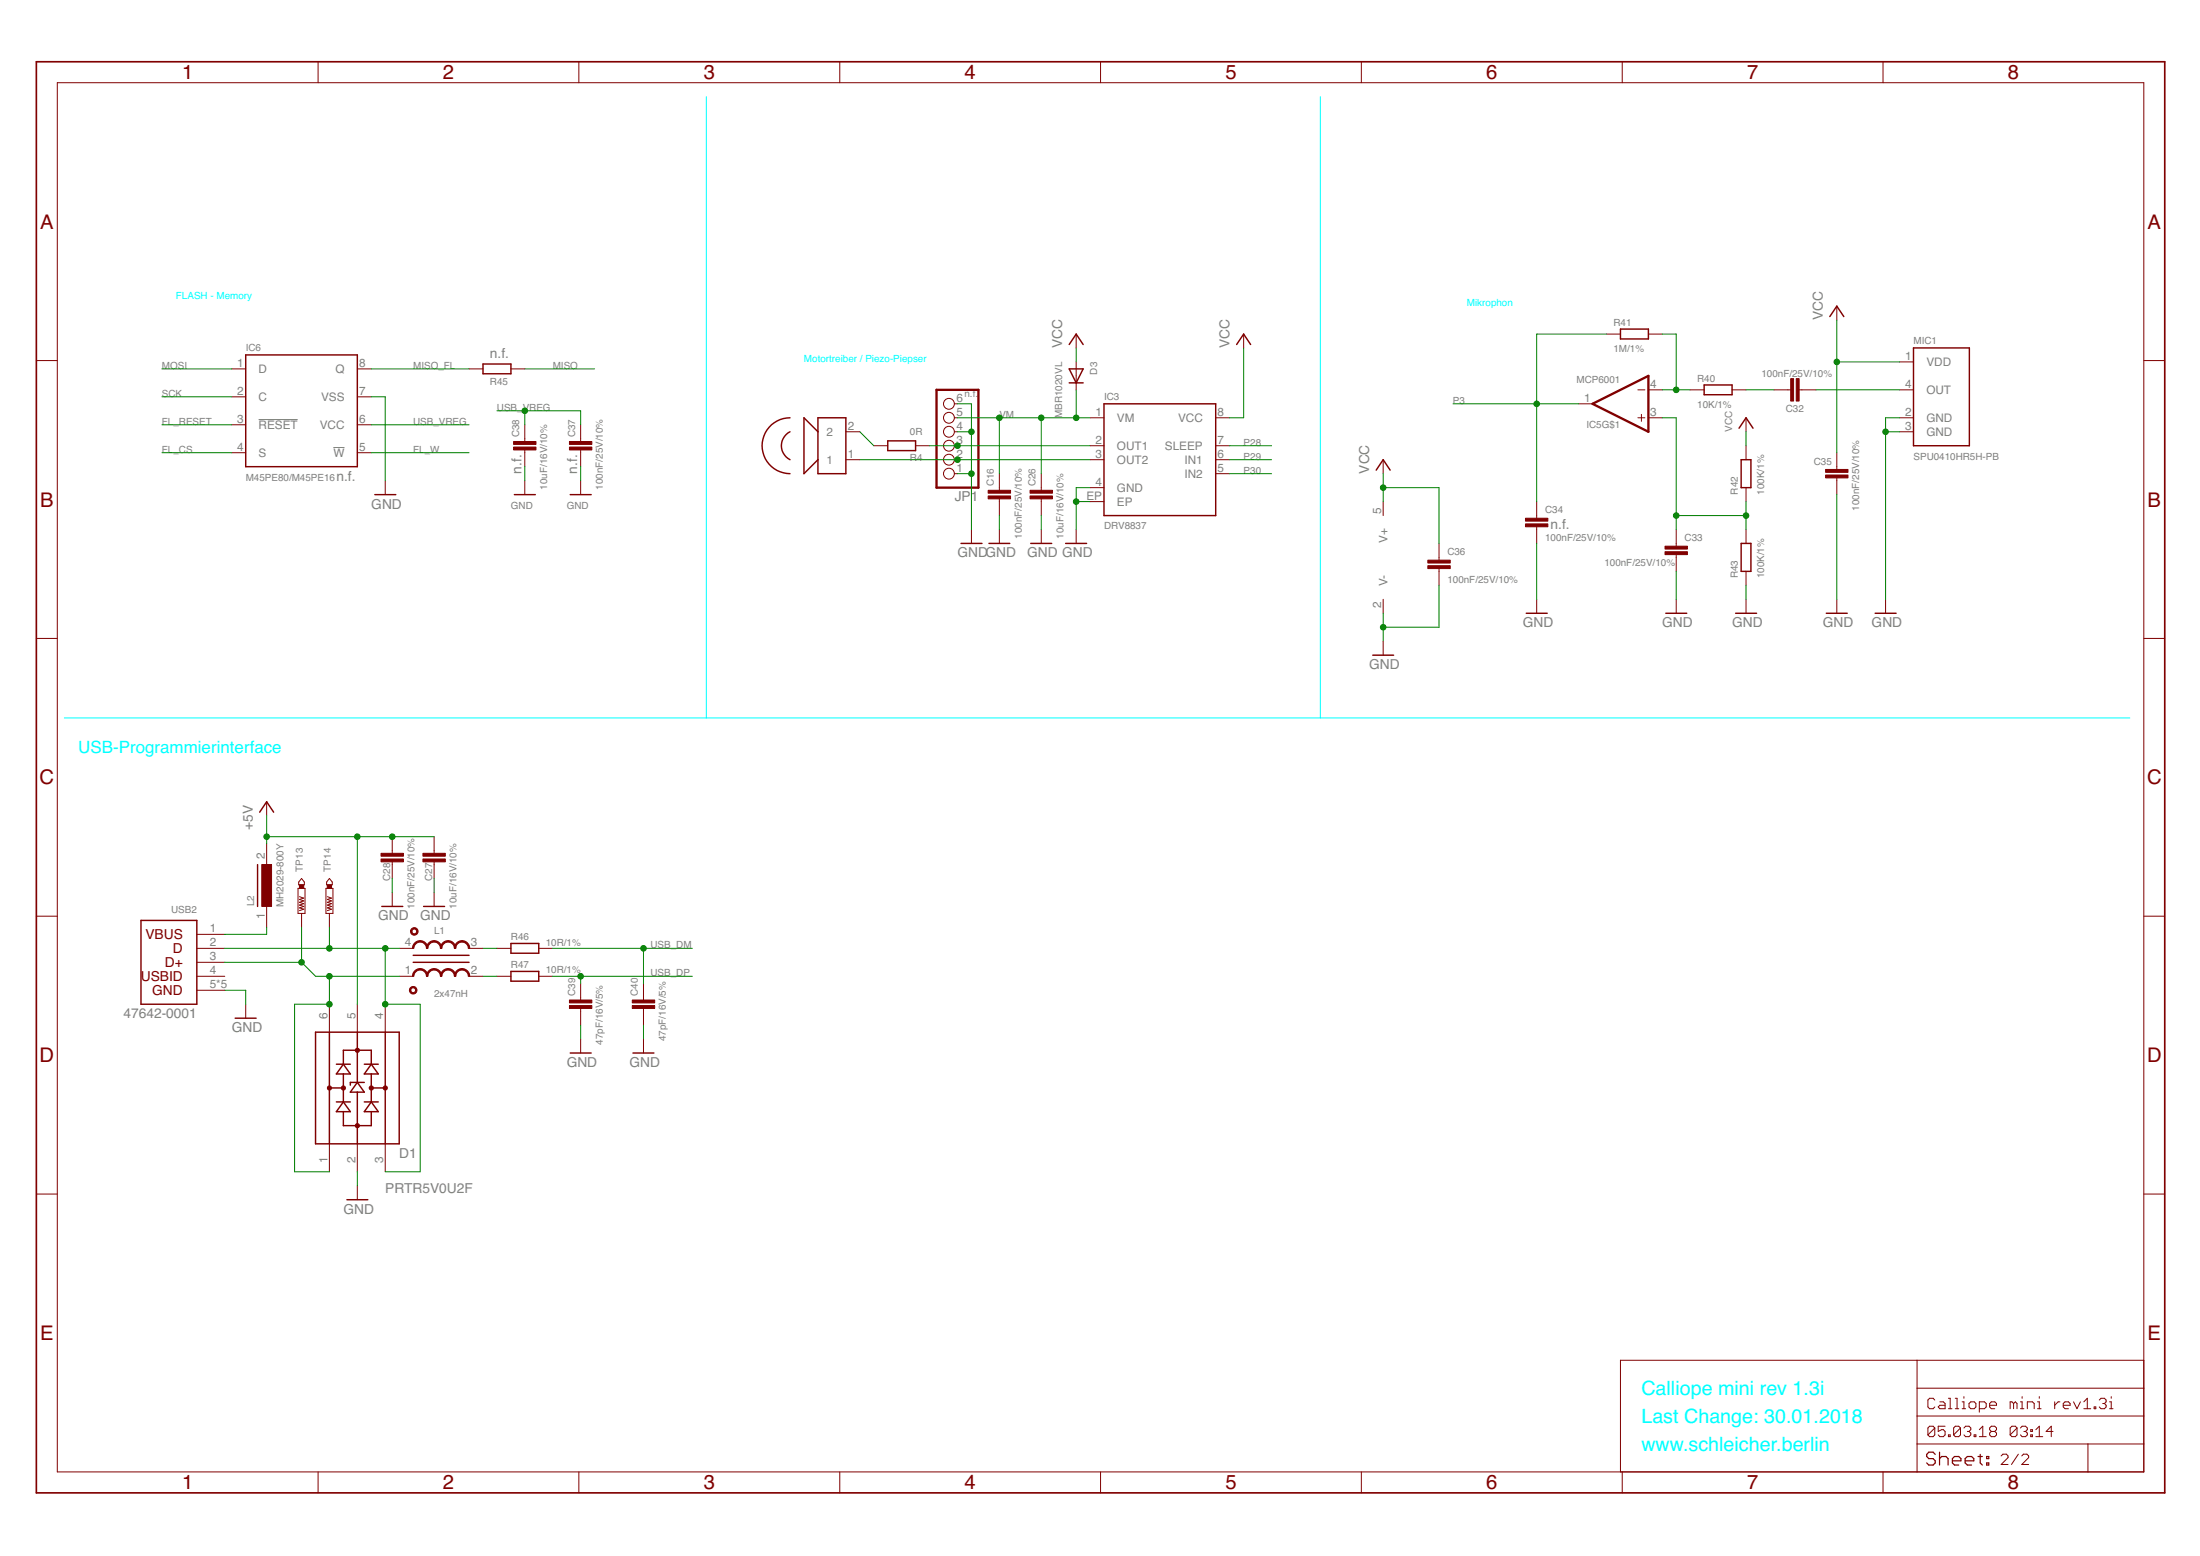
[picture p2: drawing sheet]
<svg xmlns="http://www.w3.org/2000/svg" width="420mm" height="297mm" viewBox="0 0 420 297" stroke-linecap="round" stroke-linejoin="round" font-family="sans-serif">
<path d="M49.4 80.1h7.5M63.7 85.4h2.1" fill="none" stroke="#808080" stroke-width=".19"/>
<g fill="none" stroke="#800000" stroke-width=".19">
<path d="M10.9 15.8h398.5v265.2h-398.5zM60.7 11.8v4M110.6 11.8v4M160.4 11.8v4M210.2 11.8v4M260 11.8v4M309.8 11.8v4M359.6 11.8v4M350.8 58.4v2.7M6.9 68.8h4M44.3 70.4h2.6M44.3 75.8h2.6"/>
<path d="M68.2 70.4h2.7M68.2 75.8h2.7M89.6 70.4h2.6M97.6 70.4h2.6M182.3 79.8h.6M182.3 77.1h.6M205.5 63.8v2.6M205.5 69.1v5.3M208.2 79.8h2.6M232.2 79.8h2.6M237.5 63.8v2.6M301.5 77.1h2.6"/>
<path d="M306.8 63.8h2.7M312.8 79.8h1.3M312.8 74.4h1.3M313.5 79.1v1.3M314.8 79.8h2.7M314.8 74.4h2.7M314.8 63.8h2.7M322.8 74.4h2.7M330.8 74.4h2.7M333.5 79.8v2.6M338.8 74.4h3.2M343.6 74.4h3.2"/>
<path d="M362.8 79.8h2.6M362.8 69.1h2.6M362.8 74.4h2.6M409.4 68.8h4M44.3 81.1h2.6M44.3 86.4h2.6M68.2 81.1h2.7M68.2 86.4h2.7M73.6 91.8v2.6M100.2 81.1v3.2M100.2 85.9v3.2M100.2 91.8v2.6"/>
<path d="M110.9 81.1v3.2M110.9 85.9v3.2M110.9 91.8v2.6M161.5 87.8h2.7M161.5 82.4h2.7M166.9 85.1h2.6M174.9 85.1h2.6M182.3 85.1h.6M182.3 87.8h.6M182.3 90.4h.6M182.3 82.4h.6M190.9 90.4v3.2"/>
<path d="M190.9 95.2v3.2M198.9 90.4v3.2M198.9 95.2v3.2M208.2 85.1h2.6M208.2 87.8h2.6M208.2 93.1h2.6M208.2 95.8h2.6M232.2 85.1h2.6M232.2 87.8h2.6M232.2 90.4h2.6M264.2 87.8v2.6M264.2 95.8v2.6"/>
<path d="M293.5 95.8v3.2M333.5 85.1v2.7M333.5 93.1v2.7M350.8 86.4v3.2M350.8 91.2v3.2M362.8 82.4h2.6M185.5 101.1v2.6M190.9 101.1v2.6M198.9 101.1v2.6M205.5 101.1v2.6M264.2 114.4v2.7M274.8 103.7v3.2"/>
<path d="M274.8 108.5v3.2M293.5 100.5v3.2M293.5 114.4v2.7M320.1 101.1v3.2M320.1 105.9v3.2M320.1 114.4v2.7M333.5 101.1v2.6M333.5 109.1v2.6M333.5 114.4v2.7M350.8 114.4v2.7M360.1 114.4v2.7M6.9 121.9h4"/>
<path d="M264.2 122.4v2.7M409.4 121.9h4M50.9 153.1v2.6M74.9 159.7v3.2M82.9 159.7v3.2M6.9 174.9h4M37.6 178.4h5.3M50.9 161.1v5.3M50.9 171.7v5.3M56.9 169.6h1.4v4.8h-1.4zM57.2 171.2l.8 .2-.8 .3 .8 .3-.8 .3 .8 .2-.8 .3 .8 .2-.8 .3 .8 .3-.8 .2M57.6 167.7l.5 .7v.5h-1.1v-.5z"/>
<path d="M57.6 174.4v2.6M62.3 169.6h1.3v4.8h-1.3zM62.5 171.2l.8 .2-.8 .3 .8 .3-.8 .3 .8 .2-.8 .3 .8 .2-.8 .3 .8 .3-.8 .2M62.9 167.7l.6 .7v.5h-1.1v-.5zM62.9 174.4v2.6M74.9 164.5v3.2M74.9 170.4v2.6M82.9 164.5v3.2M82.9 170.4v2.6M409.4 174.9h4M37.6 181h5.3M37.6 183.7h5.3"/>
<path d="M37.6 186.4h5.3M37.6 189h5.3M46.9 191.7v2.7M62.9 191.7v5.3M68.2 191.7v5.3M73.6 191.7v5.3M76.2 181h2.7M76.2 186.4h2.7M89.6 181h2.6M89.6 186.4h2.6M94.9 181h2.7M94.9 186.4h2.7"/>
<path d="M102.9 181h2.7M102.9 186.4h2.7M110.9 187.7v3.2M110.9 192.5v3.2M110.9 198.4v2.6M122.9 187.7v3.2M122.9 192.5v3.2M122.9 198.4v2.6M62.9 218.4v5.3M68.2 218.4v5.3M73.6 218.4v5.3M6.9 227.9h4"/>
<path d="M68.2 226.4v2.6M409.4 227.9h4M366.1 259.7v21.3M409.4 259.7h-99.9v21.3M366.1 275.7h43.3M366.1 270.3h43.3M366.1 265h43.3M369.5 267.3l-.3-.4h-.7l-.3 .4v1.3l.3 .3h.7l.3-.3M369.5 272.6l-.3-.3h-.7l-.3 .3v1.3M369.5 272.6v1.3l-.3 .4h-.7l-.3-.4M369.5 272.6l-1.3 1.3M370.5 267.6h.6l.4 .3v1h-1l-.3-.3 .3-.3h1"/>
<path d="M371.5 272.3h-1.3v1l.6-.4h.3l.4 .4v.6l-.4 .4h-.6l-.3-.4M372.1 266.9h.3v2M372.1 268.9h.7M372.1 273.9h.3v.4h-.3zM373.4 266.9h.4v2M373.4 268.9h.7M374.4 272.6l-.3-.3h-.7l-.3 .3v1.3M374.4 272.6v1.3l-.3 .4h-.7l-.3-.4M374.4 272.6l-1.3 1.3M374.7 268.9h.7M374.7 267.6h.4v1.3M375.1 266.6v.3"/>
<path d="M375.1 272.6l.3-.3h.6l.4 .3v.3l-.4 .4M375.7 273.3h.3M376 267.9l.4-.3h.6l.4 .3v.7l-.4 .3h-.6l-.4-.3zM376 273.3l.4 .3v.3l-.4 .4h-.6l-.3-.4M377 273.9h.4v.4h-.4zM378 268.9h1l.3-.3v-.7l-.3-.3h-1v2M378 274.3h1.3M378 272.9l.7-.6v2M380 268.3h1.3v-.4l-.3-.3h-.7l-.3 .3v.7l.3 .3h.7M380.3 273.3l-.3-.4v-.3l.3-.3h.7l.3 .3v.3l-.3 .4M380.3 273.3l-.3 .3v.3l.3 .4h.7l.3-.4v-.3l-.3-.3M380.3 273.3h.7"/>
<path d="M382.2 277.9l.3-.3h.7l.3 .3v.4l-1.3 1.3h1.3M384.6 267.9l-.4-.3h-.3v1.3M384.6 267.9v1M384.6 267.9l.3-.3 .3 .3v1M385.2 272.6l-.3-.3h-.7l-.3 .3v1.3M385.2 272.6v1.3l-.3 .4h-.7l-.3-.4M385.2 272.6l-1.3 1.3M385.5 277.6l-1.3 2M385.9 268.9h.6M385.9 267.6h.3v1.3M385.9 272.6l.3-.3h.6l.4 .3v.3l-.4 .4M386.1 277.9l.3-.3h.7l.3 .3v.4l-1.3 1.3h1.3"/>
<path d="M386.2 266.6v.3M386.5 273.3h.3M386.8 273.3l.4 .3v.3l-.4 .4h-.6l-.3-.4M387.2 268.9v-1.3h1l.3 .3v1M387.8 273.9h.4v.4h-.4zM387.8 272.9h.4v.4h-.4zM388.8 272.9l.7-.6v2M388.8 274.3h1.3M389.1 268.9h.7M389.1 267.6h.4v1.3M389.5 266.6v.3M392.1 273.3h-1.3l1-1v2"/>
<path d="M392.4 267.6v1.3M393.4 267.6h-.3l-.7 .7M394 268.3h1.4v-.4l-.4-.3h-.6l-.4 .3v.7l.4 .3h.6M396 267.6l.7 1.3 .6-1.3M398 268.9h1.3M398 267.6l.6-.7v2M398.8 275.7v5.3M399.9 268.6h.4v.3h-.4zM400.9 267.3l.4-.4h.6l.3 .4v.3l-.3 .3M401.6 267.9h.3M401.9 267.9l.3 .4v.3l-.3 .3h-.6l-.4-.3M402.9 268.9h.6"/>
<path d="M402.9 267.6h.3v1.3M403.2 266.6v.3M60.7 281v4M110.6 281v4M160.4 281v4M210.2 281v4M260 281v4M309.8 281v4M359.6 281v4"/>
<circle cx="181.2" cy="79.8" r="1.04"/>
<circle cx="181.2" cy="77.1" r="1.04"/>
<circle cx="181.2" cy="90.4" r="1.04"/>
<circle cx="181.2" cy="87.8" r="1.04"/>
<circle cx="181.2" cy="85.1" r="1.04"/>
<circle cx="181.2" cy="82.4" r="1.04"/>
</g>
<path d="M369.6 277.6l-.4-.4h-.8l-.4 .4v.4l.4 .4h.8l.4 .5v.4l-.4 .4h-.8l-.4-.4M370.4 278.4l.4-.4h.8l.4 .4v1.3M370.4 277.2v2.5M372.9 278.9h1.6v-.5l-.4-.4h-.8l-.4 .4v.9l.4 .4h.8M375.3 278.9h1.7v-.5l-.5-.4h-.8l-.4 .4v.9l.4 .4h.8M377.8 278h.8M378.2 277.6v1.7l.4 .4M379.4 278h.4v.4h-.4zM379.4 279.3h.4v.4h-.4z" fill="none" stroke="#800000" stroke-width=".23"/>
<path d="M6.9 11.8h406.5v273.2h-406.5z" fill="none" stroke="#800000" stroke-width=".32"/>
<g fill="none" stroke="#800000" stroke-width=".28">
<path d="M46.9 67.8h21.3v21.3h-21.3zM92.2 69.5h5.4v1.9h-5.4zM150.9 79.8a5.3 5.3 0 0 0-5.4 5.3 5.3 5.3 0 0 0 5.4 5.3M156.2 79.8h5.3v10.6h-5.3zM204.2 70.4h2.7l-1.4 2.7zM204.2 73.1h2.7M204.2 65.8l1.3-2 1.4 2M210.8 77.1h21.4v21.3h-21.4zM236.2 65.8l1.3-2 1.3 2M309.5 62.8h5.3v1.9h-5.3zM325.5 73.5h5.3v1.9h-5.3zM349.5 60.4l1.3-2 1.3 2"/>
<path d="M365.4 66.4h10.7v18.7h-10.7zM71.6 94.4h4M98.2 94.4h4M108.9 94.4h4M150.9 82.4a2.98 2.98 0 0 0-1.7 2.7 2.98 2.98 0 0 0 1.7 2.7M156.2 82.4l-2.7-2.6v10.6l2.7-2.6M169.5 84.2h5.4v1.8h-5.4zM262.8 89.7l1.4-1.9 1.3 1.9M332.1 81.7l1.4-1.9 1.3 1.9M332.5 87.8h1.9v5.3h-1.9zM183.5 103.7h4M188.9 103.7h3.9"/>
<path d="M196.8 103.7h4.1M203.5 103.7h4M291.5 117.1h4M318.1 117.1h4M331.5 117.1h4M332.5 103.7h1.9v5.4h-1.9zM348.8 117.1h4M358.1 117.1h4M262.2 125.1h3.9M49.6 155l1.3-1.9 1.4 1.9M26.9 175.7h10.7v16h-10.7zM49.2 165.1v7.9"/>
<path d="M72.9 173h4M80.9 173h4M44.9 194.4h4M60.3 197h15.9v21.4h-15.9zM62.9 197v21.4M68.2 197v9.6M73.6 197v21.4M78.9 183.7h10.7M78.9 182.4h10.7M97.6 180.1h5.3v1.9h-5.3zM97.6 185.4h5.3v1.9h-5.3zM62.9 207.7h2.7"/>
<path d="M64.2 203.2h2.7M64.2 210.4h2.7M65.6 203.2v-2.7h5.3v2.7M65.6 205v5.4M65.6 212.2v2.7h5.3v-2.7M65.6 203.2l1.3 1.8h-2.7zM65.6 210.4l1.3 1.8h-2.7zM68.2 208.5v9.9M68.2 206.6l1.4 1.9h-2.7zM69.6 203.2h2.6M69.6 206.6h-2.7v.6M69.6 210.4h2.6"/>
<path d="M70.9 207.7h2.7M70.9 203.2l1.3 1.8h-2.6zM70.9 210.4l1.3 1.8h-2.6zM70.9 205v5.4M108.9 201h4M120.9 201h4M66.3 229h4"/>
</g>
<g fill="#800000" stroke="#800000" stroke-width=".19">
<path d="M57.2 168.9h.8v.7h-.8z"/>
<path d="M62.5 168.9h.8v.7h-.8z"/>
<path d="M188.7 94.7h4.3v.5h-4.3z"/>
<path d="M188.7 93.6h4.3v.5h-4.3z"/>
<path d="M196.7 94.7h4.3v.5h-4.3z"/>
<path d="M196.7 93.6h4.3v.5h-4.3z"/>
<path d="M343 72.3h.6v4.3h-.6z"/>
<path d="M342 72.3h.5v4.3h-.5z"/>
<path d="M318 105.3h4.3v.6h-4.3z"/>
<path d="M318 104.3h4.3v.5h-4.3z"/>
<path d="M291.3 100h4.3v.6h-4.3z"/>
<path d="M291.3 98.9h4.3v.6h-4.3z"/>
<path d="M108.8 85.3h4.2v.6h-4.2z"/>
<path d="M108.8 84.3h4.2v.5h-4.2z"/>
<path d="M98.1 85.3h4.3v.6h-4.3z"/>
<path d="M98.1 84.3h4.3v.5h-4.3z"/>
<path d="M80.8 164h4.2v.5h-4.2z"/>
<path d="M80.8 162.9h4.2v.5h-4.2z"/>
<path d="M72.8 164h4.2v.5h-4.2z"/>
<path d="M72.8 162.9h4.2v.5h-4.2z"/>
<path d="M108.8 192h4.2v.5h-4.2z"/>
<path d="M108.8 190.9h4.2v.6h-4.2z"/>
<path d="M120.8 192h4.2v.5h-4.2z"/>
<path d="M120.8 190.9h4.2v.6h-4.2z"/>
<path d="M50 165h1.9v8h-1.9z"/>
<path d="M348.7 90.7h4.2v.5h-4.2z"/>
<path d="M348.7 89.6h4.2v.6h-4.2z"/>
<path d="M272.7 108h4.3v.5h-4.3z"/>
<path d="M272.7 106.9h4.3v.6h-4.3z"/>
</g>
<path d="M178.9 74.4h8v18.7h-8zM304.1 77.1l10.7-5.3v10.6z" fill="none" stroke="#800000" stroke-width=".44"/>
<g fill="#800000" stroke="#800000" stroke-width=".19">
<path d="M62.6 207.5a.39 .39 0 0 1 .6-.1 .39 .39 0 0 1-.1 .6 .39 .39 0 0 1-.6-.3l.4-.1 .2 .1-.3 .1-.3-.1z" fill-rule="evenodd"/>
<path d="M65.2 207.5a.39 .39 0 0 1 .7-.1 .39 .39 0 0 1-.2 .6 .39 .39 0 0 1-.5-.3l.4-.1 .1 .1-.2 .1-.3-.1z" fill-rule="evenodd"/>
<path d="M67.9 200.3a.4 .4 0 0 1 .7 0 .4 .4 0 0 1-.2 .6 .4 .4 0 0 1-.6-.4l.4-.1 .2 .1-.2 .1-.4-.1z" fill-rule="evenodd"/>
<path d="M67.9 214.7a.4 .4 0 0 1 .7 0 .4 .4 0 0 1-.2 .6 .4 .4 0 0 1-.6-.4l.4-.1 .2 .1-.2 .1-.4-.1z" fill-rule="evenodd"/>
<path d="M70.6 207.5a.4 .4 0 0 1 .6 0 .4 .4 0 0 1-.2 .6 .4 .4 0 0 1-.5-.4l.4-.1 .1 .2h-.1l-.4-.1z" fill-rule="evenodd"/>
<path d="M73.2 207.5a.4 .4 0 0 1 .7 0 .4 .4 0 0 1-.2 .6 .4 .4 0 0 1-.5-.4l.4-.1 .1 .2h-.1l-.4-.1z" fill-rule="evenodd"/>
<path d="M79.2 185.3l.6-.3 .4-.1v.3l-.5 .1-.4 .3-.3 .8h-.2v-.5z" fill-rule="evenodd"/>
<path d="M80.2 184.9a1.45 1.45 0 0 1 1.5 1.5h-.3l-.2-.8-.4-.3-.6-.1z" fill-rule="evenodd"/>
<path d="M81.9 185.3l.5-.3 .5-.1v.3l-.5 .1-.4 .3-.3 .8h-.3l.1-.5z" fill-rule="evenodd"/>
<path d="M82.9 184.9a1.45 1.45 0 0 1 1.5 1.5h-.3l-.3-.8-.4-.3-.5-.1z" fill-rule="evenodd"/>
<path d="M84.5 185.3l.6-.3 .5-.1v.3l-.6 .1-.4 .3-.2 .8h-.3l.1-.5z" fill-rule="evenodd"/>
<path d="M85.6 184.9a1.45 1.45 0 0 1 1.4 1.5h-.2l-.3-.8-.4-.3-.5-.1z" fill-rule="evenodd"/>
<path d="M87.2 185.3l.6-.3 .4-.1v.3l-.5 .1-.4 .3-.3 .8h-.2v-.5z" fill-rule="evenodd"/>
<path d="M88.2 184.9a1.45 1.45 0 0 1 1.5 1.5h-.3l-.2-.8-.4-.3-.6-.1z" fill-rule="evenodd"/>
<path d="M79.2 180l.6-.4h.4v.2l-.7 .3-.3 .4-.2 .5h-.2v-.4z" fill-rule="evenodd"/>
<path d="M80.2 179.6a1.45 1.45 0 0 1 1.5 1.4h-.3l-.1-.5-.3-.4-.8-.3z" fill-rule="evenodd"/>
<path d="M81.9 180l.5-.4h.5v.2l-.7 .3-.4 .4-.1 .5h-.3l.1-.4z" fill-rule="evenodd"/>
<path d="M82.9 179.6a1.45 1.45 0 0 1 1.5 1.4h-.3l-.1-.5-.3-.4-.8-.3z" fill-rule="evenodd"/>
<path d="M84.5 180l.6-.4h.5v.2l-.8 .3-.3 .4-.1 .5h-.3l.1-.4z" fill-rule="evenodd"/>
<path d="M85.6 179.6a1.45 1.45 0 0 1 1.4 1.4h-.2l-.1-.5-.4-.4-.7-.3z" fill-rule="evenodd"/>
<path d="M87.2 180l.6-.4h.4v.2l-.7 .3-.3 .4-.2 .5h-.2v-.4z" fill-rule="evenodd"/>
<path d="M88.2 179.6a1.45 1.45 0 0 1 1.5 1.4h-.3l-.2-.7-.4-.3-.6-.2z" fill-rule="evenodd"/>
<path d="M78.4 188.6a.73 .73 0 0 1 1.1 .1 .73 .73 0 0 1-.4 1 .73 .73 0 0 1-.9-.7h.2a.46 .46 0 0 1 .7-.4 .46 .46 0 0 1 .1 .7 .46 .46 0 0 1-.7-.1l-.1-.2h-.2z" fill-rule="evenodd"/>
<path d="M78.6 177.3a.73 .73 0 0 1 1.1 .1 .73 .73 0 0 1-.4 1.1 .73 .73 0 0 1-.9-.7h.3a.46 .46 0 0 1 .6-.5 .46 .46 0 0 1 .2 .8 .46 .46 0 0 1-.8-.1v-.2h-.3z" fill-rule="evenodd"/>
</g>
<g fill="none" stroke="#008000" stroke-width=".19">
<path d="M30.9 75.8h13.4M30.9 70.4h13.4M70.9 75.8h2.7v16M70.9 70.4h18.7M94.9 78.4h16v2.7M100.2 78.4v2.7M100.2 70.4h13.4M182.9 77.1h2.6v24M182.9 79.8h25.3M190.9 79.8v10.6M198.9 79.8v10.6M205.5 66.4v2.7"/>
<path d="M205.5 74.4v5.4M237.5 66.4v13.4h-2.7M277.5 77.1h24M306.8 63.8h-13.3v32M317.5 63.8h2.6v10.6M317.5 79.8h2.6v21.3M317.5 74.4h5.3M333.5 74.4h5.3M346.8 74.4h16M350.8 61.1v25.3M350.8 69.1h12M362.8 79.8h-2.7v34.6"/>
<path d="M30.9 81.1h13.4M30.9 86.4h13.4M70.9 81.1h18.7M70.9 86.4h18.7M100.2 89.1v2.7M110.9 89.1v2.7M164.2 87.8h44M164.2 82.4l2.7 2.7M177.5 85.1h30.7M182.9 90.4h2.6M182.9 82.4h2.6M190.9 98.4v2.7"/>
<path d="M198.9 98.4v2.7M205.5 95.8h2.7M208.2 93.1h-2.7v8M234.8 90.4h8M234.8 85.1h8M234.8 87.8h8M264.2 93.1h10.6v10.6M264.2 90.4v5.4M320.1 98.4h13.4M333.5 82.4v2.7M333.5 95.8v5.3M350.8 94.4v20"/>
<path d="M360.1 82.4h2.7M264.2 117.1v5.3M274.8 111.7v8h-10.6M293.5 103.7v10.7M320.1 109.1v5.3M333.5 111.7v2.7M50.9 155.7v5.4M50.9 159.7h32M68.2 159.7v32M50.9 177v1.4h-8M57.6 177v6.7M62.9 177v4"/>
<path d="M74.9 167.7v2.7M82.9 167.7v2.7M42.9 189h4v2.7M42.9 181h33.3M42.9 183.7h14.7M57.6 183.7l2.7 2.7h15.9M62.9 186.4v5.3h-6.6v32h6.6M73.6 181v10.7h6.6v32h-6.6M92.2 181h2.7M92.2 186.4h2.7M105.6 181h26.6M105.6 186.4h26.6"/>
<path d="M110.9 186.4v1.3M110.9 195.7v2.7M122.9 181v6.7M122.9 195.7v2.7M68.2 223.7v2.7"/>
</g>
<g fill="#008000" stroke="#008000" stroke-width=".19">
<circle cx="205.5" cy="95.8" r=".53"/>
<circle cx="185.5" cy="90.4" r=".53"/>
<circle cx="185.5" cy="82.4" r=".53"/>
<circle cx="360.1" cy="82.4" r=".53"/>
<circle cx="264.2" cy="119.7" r=".53"/>
<circle cx="350.8" cy="69.1" r=".53"/>
<circle cx="264.2" cy="93.1" r=".53"/>
<circle cx="293.5" cy="77.1" r=".53"/>
<circle cx="100.2" cy="78.4" r=".53"/>
<circle cx="205.5" cy="79.8" r=".53"/>
<circle cx="190.9" cy="79.8" r=".53"/>
<circle cx="198.9" cy="79.8" r=".53"/>
<circle cx="182.9" cy="85.1" r=".53"/>
<circle cx="182.9" cy="87.8" r=".53"/>
<circle cx="333.5" cy="98.4" r=".53"/>
<circle cx="320.1" cy="98.4" r=".53"/>
<circle cx="320.1" cy="74.4" r=".53"/>
<circle cx="122.9" cy="181" r=".53"/>
<circle cx="110.9" cy="186.4" r=".53"/>
<circle cx="50.9" cy="159.7" r=".53"/>
<circle cx="74.9" cy="159.7" r=".53"/>
<circle cx="68.2" cy="159.7" r=".53"/>
<circle cx="57.6" cy="183.7" r=".53"/>
<circle cx="62.9" cy="191.7" r=".53"/>
<circle cx="62.9" cy="186.4" r=".53"/>
<circle cx="62.9" cy="181" r=".53"/>
<circle cx="73.6" cy="191.7" r=".53"/>
<circle cx="73.6" cy="181" r=".53"/>
</g>
<path d="M134.9 18.5v118.6M252.2 18.5v118.6M12.3 137.1h394.5" fill="none" stroke="#0ff" stroke-width=".19"/>
<g font-size="3.9" fill="#800000">
<text x="34.8" y="15.1">1</text>
<text x="84.6" y="15.1">2</text>
<text x="134.4" y="15.1">3</text>
<text x="184.2" y="15.1">4</text>
<text x="234" y="15.1">5</text>
<text x="283.8" y="15.1">6</text>
<text x="333.7" y="15.1">7</text>
<text x="383.5" y="15.1">8</text>
<text x="7.7" y="43.7">A</text>
<text x="410.2" y="43.7">A</text>
<text x="7.7" y="96.7">B</text>
<text x="410.2" y="96.7">B</text>
<text x="7.6" y="149.7">C</text>
<text x="410.1" y="149.7">C</text>
<text x="7.6" y="202.8">D</text>
<text x="410.1" y="202.8">D</text>
<text x="7.7" y="255.8">E</text>
<text x="410.2" y="255.8">E</text>
<text x="34.8" y="284.3">1</text>
<text x="84.6" y="284.3">2</text>
<text x="134.4" y="284.3">3</text>
<text x="184.2" y="284.3">4</text>
<text x="234" y="284.3">5</text>
<text x="283.8" y="284.3">6</text>
<text x="333.7" y="284.3">7</text>
<text x="383.5" y="284.3">8</text>
</g>
<g font-size="3.8" fill="#0ff">
<text x="313.5" y="266.3">Calliope mini rev 1.3i</text>
<text x="313.5" y="271.7">Last Change: 30.01.2018</text>
<text x="313.5" y="277">www.schleicher.berlin</text>
</g>
<text font-size="3.2" fill="#0ff" x="14.9" y="143.7">USB-Programmierinterface</text>
<g font-size="2.6" fill="#808080">
<text x="348.1" y="61.1" transform="rotate(-90 348.1 61.1)">VCC</text>
<text x="93.6" y="68.4">n.f.</text>
<text x="202.9" y="66.4" transform="rotate(-90 202.9 66.4)">VCC</text>
<text x="234.8" y="66.4" transform="rotate(-90 234.8 66.4)">VCC</text>
<text x="64.3" y="91.8">n.f.</text>
<text x="99.6" y="90.4" transform="rotate(-90 99.6 90.4)">n.f.</text>
<text x="110.2" y="90.4" transform="rotate(-90 110.2 90.4)">n.f.</text>
<text x="182.3" y="95.6">JP1</text>
<text x="261.5" y="90.4" transform="rotate(-90 261.5 90.4)">VCC</text>
<text x="70.9" y="97.1">GND</text>
<text x="296.1" y="101.1">n.f.</text>
<text x="182.9" y="106.4">GNDGND</text>
<text x="196.2" y="106.4">GND GND</text>
<text x="290.8" y="119.7">GND</text>
<text x="317.5" y="119.7">GND</text>
<text x="330.8" y="119.7">GND</text>
<text x="348.1" y="119.7">GND</text>
<text x="357.5" y="119.7">GND</text>
<text x="261.5" y="127.7">GND</text>
<text x="48.3" y="158.4" transform="rotate(-90 48.3 158.4)">+5V</text>
<text x="72.2" y="175.7">GND</text>
<text x="80.2" y="175.7">GND</text>
<text x="23.6" y="194.4">47642-0001</text>
<text x="44.3" y="197">GND</text>
<text x="108.2" y="203.7">GND</text>
<text x="120.2" y="203.7">GND</text>
<text x="76.2" y="221">D1</text>
<text x="73.6" y="227.7">PRTR5V0U2F</text>
<text x="65.6" y="231.7">GND</text>
</g>
<g font-size="2.6" fill="#800000">
<text x="27.8" y="179.3">VBUS</text>
<text x="31.5" y="184.6">D+</text>
<text x="33" y="182">D</text>
<text x="26.9" y="187.3">USBID</text>
<text x="29.1" y="190">GND</text>
</g>
<g font-size="2.2" fill="#808080">
<text x="45.3" y="70.1">1</text>
<text x="49.4" y="71.2">D</text>
<text x="64.1" y="71.2">Q</text>
<text x="68.6" y="70.1">8</text>
<text x="363.8" y="68.7">1</text>
<text x="367.9" y="69.9">VDD</text>
<text x="45.3" y="75.4">2</text>
<text x="49.4" y="76.6">C</text>
<text x="61.3" y="76.6">VSS</text>
<text x="68.6" y="75.4">7</text>
<text x="182.7" y="76.7">6</text>
<text x="302.5" y="76.7">1</text>
<text x="315.2" y="74.1">4</text>
<text x="363.8" y="74.1">4</text>
<text x="367.9" y="75.2">OUT</text>
<text x="45.3" y="80.7">3</text>
<text x="49.4" y="81.9">RESET</text>
<text x="61.1" y="81.9">VCC</text>
<text x="68.6" y="80.7">6</text>
<text x="157.8" y="83.2">2</text>
<text x="161.9" y="82">2</text>
<text x="182.7" y="82">4</text>
<text x="182.7" y="79.4">5</text>
<text x="209.2" y="79.4">1</text>
<text x="213.3" y="80.6">VM</text>
<text x="225" y="80.6">VCC</text>
<text x="232.5" y="79.4">8</text>
<text x="315.2" y="79.4">3</text>
<text x="363.8" y="79.4">2</text>
<text x="363.8" y="82">3</text>
<text x="367.9" y="80.6">GND</text>
<text x="367.9" y="83.2">GND</text>
<text x="45.3" y="86">4</text>
<text x="49.4" y="87.2">S</text>
<text x="63.7" y="87.2">W</text>
<text x="68.6" y="86">5</text>
<text x="157.8" y="88.6">1</text>
<text x="161.9" y="87.4">1</text>
<text x="182.7" y="87.4">2</text>
<text x="182.7" y="84.7">3</text>
<text x="209.2" y="84.7">2</text>
<text x="209.2" y="87.4">3</text>
<text x="213.3" y="85.9">OUT1</text>
<text x="213.3" y="88.6">OUT2</text>
<text x="222.5" y="85.9">SLEEP</text>
<text x="226.2" y="88.6">IN1</text>
<text x="232.5" y="87.4">6</text>
<text x="232.5" y="84.7">7</text>
<text x="182.7" y="90">1</text>
<text x="207.5" y="95.4">EP</text>
<text x="209.2" y="92.7">4</text>
<text x="213.3" y="93.9">GND</text>
<text x="226.2" y="91.2">IN2</text>
<text x="232.5" y="90">5</text>
<text x="213.3" y="96.5">EP</text>
<text x="263.8" y="98" transform="rotate(-90 263.8 98)">5</text>
<text x="265" y="103.7" transform="rotate(-90 265 103.7)">V+</text>
<text x="265" y="112" transform="rotate(-90 265 112)">V-</text>
<text x="263.8" y="116" transform="rotate(-90 263.8 116)">2</text>
<text x="50.5" y="163.9" transform="rotate(-90 50.5 163.9)">2</text>
<text x="40" y="178">1</text>
<text x="50.5" y="175.4" transform="rotate(-90 50.5 175.4)">1</text>
<text x="40" y="180.7">2</text>
<text x="40" y="183.3">3</text>
<text x="40" y="186">4</text>
<text x="77.3" y="186">1</text>
<text x="77.3" y="180.7">4</text>
<text x="89.9" y="186">2</text>
<text x="89.9" y="180.7">3</text>
<text x="40" y="188.7">5*5</text>
<text x="62.5" y="194.6" transform="rotate(-90 62.5 194.6)">6</text>
<text x="67.9" y="194.6" transform="rotate(-90 67.9 194.6)">5</text>
<text x="73.2" y="194.6" transform="rotate(-90 73.2 194.6)">4</text>
<text x="62.5" y="222.1" transform="rotate(-90 62.5 222.1)">1</text>
<text x="67.9" y="222.1" transform="rotate(-90 67.9 222.1)">2</text>
<text x="73.2" y="222.1" transform="rotate(-90 73.2 222.1)">3</text>
</g>
<g font-size="1.9" fill="#0ff">
<text x="33.6" y="57.1">FLASH - Memory</text>
<text x="280.2" y="58.4">Mikrophon</text>
<text x="153.5" y="69.1">Motortreiber / Piezo-Piepser</text>
</g>
<g font-size="1.9" fill="#808080">
<text x="308.1" y="62.2">R41</text>
<text x="365.4" y="65.8">MIC1</text>
<text x="30.9" y="70.4">MOSI</text>
<text x="46.9" y="67.1">IC6</text>
<text x="78.9" y="70.4">MISO_FL</text>
<text x="105.6" y="70.4">MISO</text>
<text x="209.5" y="71.5" transform="rotate(-90 209.5 71.5)">D3</text>
<text x="308.1" y="67.2">1M/1%</text>
<text x="30.9" y="75.8">SCK</text>
<text x="93.6" y="73.5">R45</text>
<text x="184.2" y="75.8">n.f.</text>
<text x="210.9" y="76.4">IC3</text>
<text x="277.5" y="77.1">P3</text>
<text x="301.1" y="73.1">MCP6001</text>
<text x="324.1" y="77.9">10K/1%</text>
<text x="324.1" y="72.9">R40</text>
<text x="336.4" y="72">100nF/25V/10%</text>
<text x="30.9" y="81.1">FL_RESET</text>
<text x="78.9" y="81.1">USB_VREG</text>
<text x="94.9" y="78.4">USB_VREG</text>
<text x="99.2" y="83.5" transform="rotate(-90 99.2 83.5)">C38</text>
<text x="109.8" y="83.5" transform="rotate(-90 109.8 83.5)">C37</text>
<text x="173.8" y="83">0R</text>
<text x="190.9" y="79.8">VM</text>
<text x="202.9" y="79.8" transform="rotate(-90 202.9 79.8)">MBR1020VL</text>
<text x="303" y="81.8">IC5G$1</text>
<text x="330.8" y="82.4" transform="rotate(-90 330.8 82.4)">VCC</text>
<text x="341.1" y="78.7">C32</text>
<text x="30.9" y="86.4">FL_CS</text>
<text x="78.9" y="86.4">FL_W</text>
<text x="173.8" y="88">R4</text>
<text x="237.5" y="85.1">P28</text>
<text x="237.5" y="87.8">P29</text>
<text x="346.4" y="88.7">C35</text>
<text x="365.4" y="87.8">SPU0410HR5H-PB</text>
<text x="46.9" y="91.8">M45PE80/M45PE16</text>
<text x="104.5" y="93.5" transform="rotate(-90 104.5 93.5)">10uF/16V/10%</text>
<text x="115.2" y="93.5" transform="rotate(-90 115.2 93.5)">100nF/25V/10%</text>
<text x="189.8" y="92.8" transform="rotate(-90 189.8 92.8)">C16</text>
<text x="197.8" y="92.8" transform="rotate(-90 197.8 92.8)">C26</text>
<text x="237.5" y="90.4">P30</text>
<text x="331.9" y="94.4" transform="rotate(-90 331.9 94.4)">R42</text>
<text x="336.9" y="94.4" transform="rotate(-90 336.9 94.4)">100K/1%</text>
<text x="97.6" y="97.1">GND</text>
<text x="108.2" y="97.1">GND</text>
<text x="210.9" y="101.1">DRV8837</text>
<text x="295.1" y="98">C34</text>
<text x="355.1" y="97.5" transform="rotate(-90 355.1 97.5)">100nF/25V/10%</text>
<text x="195.1" y="102.8" transform="rotate(-90 195.1 102.8)">100nF/25V/10%</text>
<text x="203.1" y="102.8" transform="rotate(-90 203.1 102.8)">10uF/16V/10%</text>
<text x="276.4" y="106">C36</text>
<text x="295.1" y="103.3">100nF/25V/10%</text>
<text x="321.7" y="103.3">C33</text>
<text x="276.4" y="111.3">100nF/25V/10%</text>
<text x="306.4" y="108">100nF/25V/10%</text>
<text x="331.9" y="110.4" transform="rotate(-90 331.9 110.4)">R43</text>
<text x="336.9" y="110.4" transform="rotate(-90 336.9 110.4)">100K/1%</text>
<text x="57.9" y="166.4" transform="rotate(-90 57.9 166.4)">TP13</text>
<text x="63.2" y="166.4" transform="rotate(-90 63.2 166.4)">TP14</text>
<text x="48.5" y="173" transform="rotate(-90 48.5 173)">L2</text>
<text x="54.1" y="173.2" transform="rotate(-90 54.1 173.2)">MH2029-800Y</text>
<text x="74.5" y="168.1" transform="rotate(-90 74.5 168.1)">C28</text>
<text x="79.2" y="173.4" transform="rotate(-90 79.2 173.4)">100nF/25V/10%</text>
<text x="82.5" y="168.1" transform="rotate(-90 82.5 168.1)">C27</text>
<text x="87.2" y="173.4" transform="rotate(-90 87.2 173.4)">10uF/16V/10%</text>
<text x="32.7" y="174.4">USB2</text>
<text x="82.9" y="178.4">L1</text>
<text x="97.6" y="179.5">R46</text>
<text x="97.6" y="184.8">R47</text>
<text x="104.2" y="180.5">10R/1%</text>
<text x="104.2" y="185.8">10R/1%</text>
<text x="124.2" y="181">USB_DM</text>
<text x="82.9" y="190.4">2x47nH</text>
<text x="109.8" y="190.1" transform="rotate(-90 109.8 190.1)">C39</text>
<text x="121.8" y="190.1" transform="rotate(-90 121.8 190.1)">C40</text>
<text x="124.2" y="186.4">USB_DP</text>
<text x="115.2" y="199.4" transform="rotate(-90 115.2 199.4)">47pF/16V/5%</text>
<text x="127.2" y="198.8" transform="rotate(-90 127.2 198.8)">47pF/16V/5%</text>
</g>
</svg>
